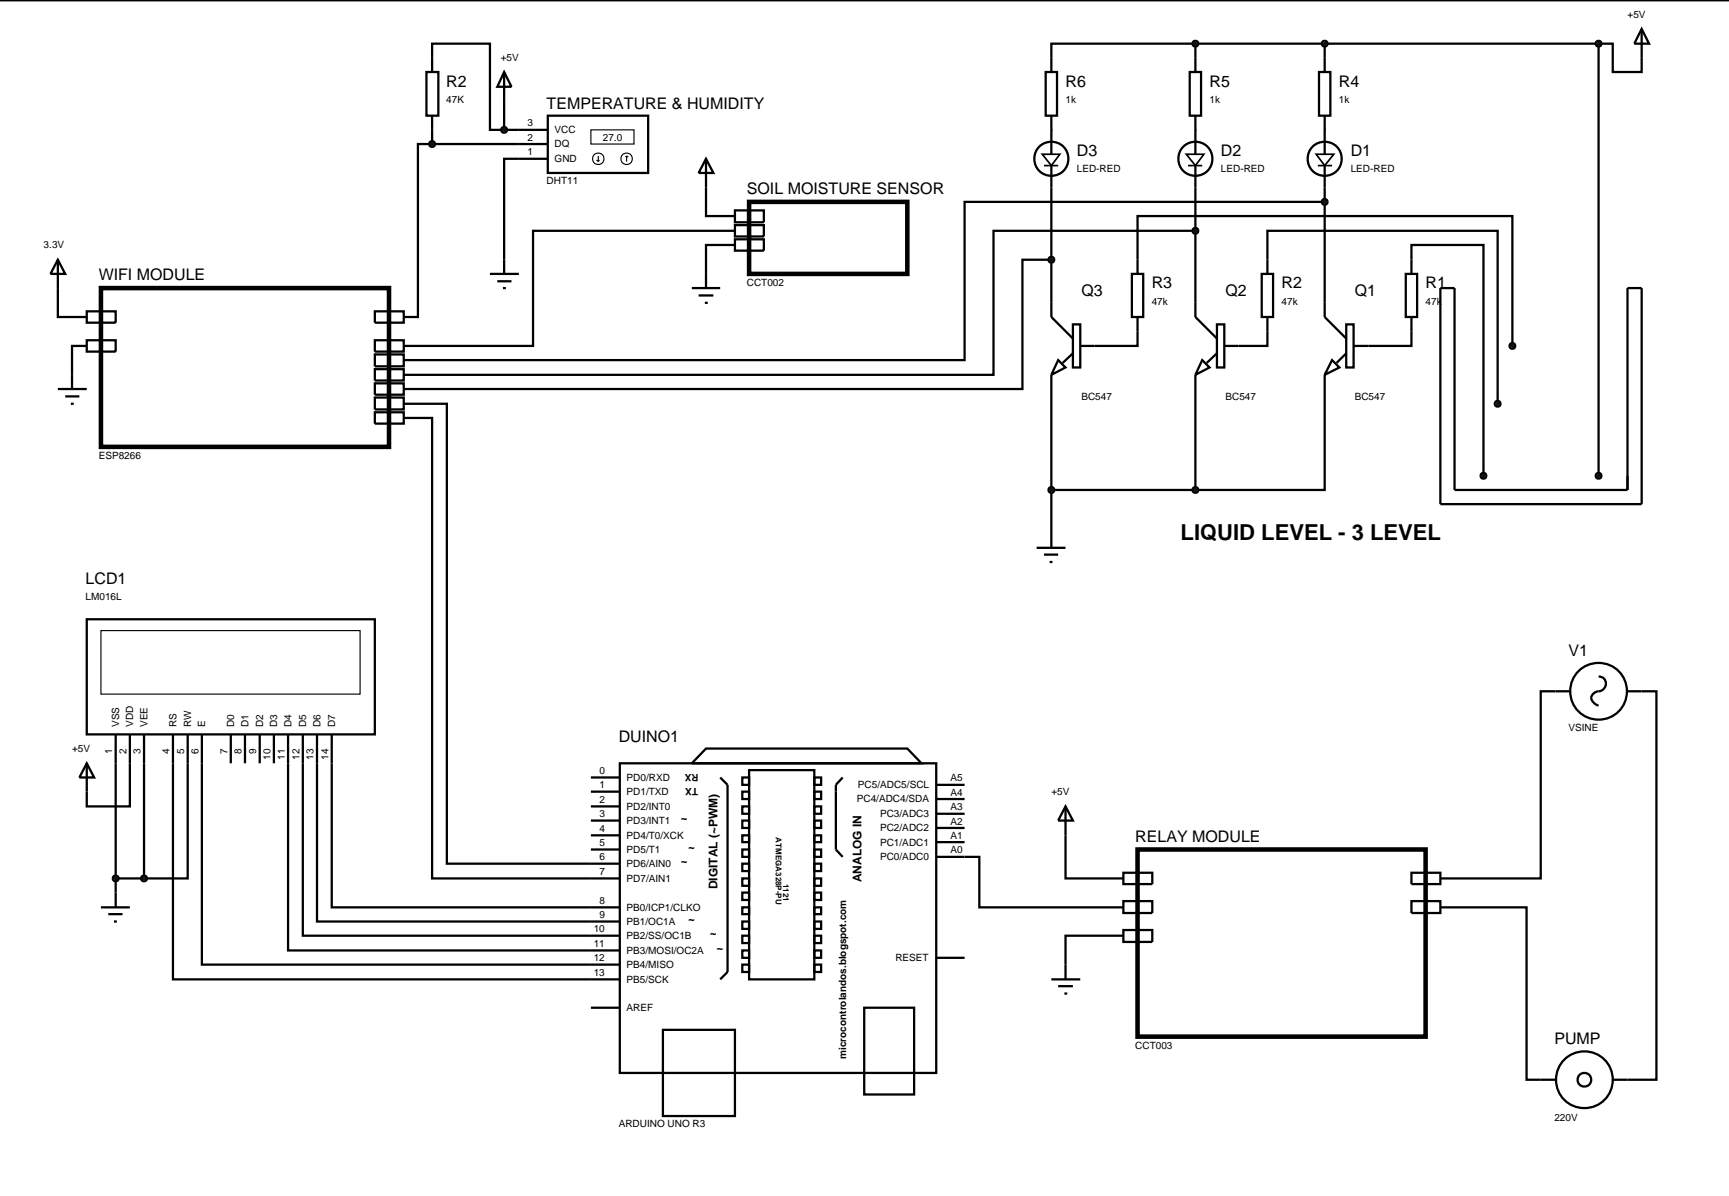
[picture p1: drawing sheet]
<svg xmlns="http://www.w3.org/2000/svg" width="305mm" height="211mm" viewBox="0 0 305 211" stroke-linecap="round" stroke-linejoin="round" font-family="sans-serif">
<path d="M-.1 0h305" fill="none" stroke="#000" stroke-width=".5"/>
<g fill="none" stroke="#000" stroke-width=".4">
<path d="M9.2 -.1v.1M46.3 -.1v.1M83.4 -.1v.1M120.4 -.1v.1M157.4 -.1v.1M194.5 -.1v.1M231.6 -.1v.1M268.7 -.1v.1M76.2 10.2v-2.5h10.2v15.2h2.5M88.9 12.7l1.3 2.6h-2.5zM88.9 12.7v10.2M210.8 7.7h-25.4v2.5"/>
<path d="M210.8 7.7v2.5M210.8 7.7h71.1M233.6 7.7v2.5M281.9 7.7h2.5v5h5.1v-2.5M281.9 7.7v76.2M76.2 25.4h-2.5v30.5h-2.5M76.2 25.4h20.4M76.2 22.9v2.5M88.9 22.9h7.7M96.6 20.4h17.7v10.1h-17.7zM96.6 28h-7.7v20.3M124.5 33.1v5h5.1"/>
<path d="M185.4 33.1v20.3M210.8 33.1v20.3M233.6 35.6h-63.5v27.9h-98.9M233.6 33.1v20.3M10.2 45.8v10.1h5.1M10.2 45.8l1.3 2.5h-2.6zM66.1 54.9h5.1v2h-5.1zM68.6 54.9v2M86.4 48.3h5.1M87.7 49.6h2.5M88.7 50.8h.5M129.6 40.7h-35.6v20.3h-22.8"/>
<path d="M129.6 43.2h-5.1v5.1M185.4 45.8h-5.1v22.8h-109.1M200.6 58.5v2.5h-7.6M200.6 45.8v-7.7h66.1v22.9M210.8 40.7h-35.6v25.4h-104M223.5 58.5v2.5h-5.1M223.5 45.8v-5.1h40.6v30.5M248.9 58.5v2.5h-7.6M248.9 45.8v-2.6h12.7v40.7M10.2 68.6h5.1M11.5 69.9h2.5M12.5 71.2h.5"/>
<path d="M15.3 61h-2.6v7.6M66.1 60h5.1v2h-5.1zM66.1 65.1h5.1v2h-5.1zM66.1 70.1h5.1v2.1h-5.1zM68.6 60v2M68.6 65.1v2M68.6 70.1v2.1M71.2 71.2h7.6v81.1h25.4M71.2 73.7h5v81.2h28M185.4 68.6v25.4M210.8 68.6v17.8M233.6 68.6v17.8h-22.8"/>
<path d="M185.4 86.4h25.4M15.3 109.2h50.8v20.3h-50.8zM15.3 134.6l1.3 2.5h-2.6zM20.4 129.5v30.5M22.9 129.5v12.7h-7.6v-7.6M25.4 129.5v25.4M30.5 129.5v43.2h73.7M33.1 129.5v25.4h-7.7M35.6 129.5v40.6h68.6M40.7 129.5v5.1M43.2 129.5v5.1M45.8 129.5v5.1"/>
<path d="M48.3 129.5v5.1M50.8 129.5v38.1h53.4M53.4 129.5v35.5h50.8M55.9 129.5v33h48.3M58.5 129.5v30.5h45.7M274.3 121.9h-2.6v33h-17.7M289.5 121.9h2.6v68.5h-5.1M20.4 154.9h5M170.1 151.1h2.6v8.9h25.4M187.9 147.3v7.6h10.2M17.8 160h5.1M19.1 161.2h2.5"/>
<path d="M20.1 162.5h.5M198.1 165h-10.2v5.1M254 160h15.2v30.4h2.5"/>
</g>
<path d="M17.8 50.8h50.8v28h-50.8z" fill="none" stroke="#000" stroke-width=".8" stroke-linecap="butt"/>
<g fill="none" stroke="#000" stroke-width=".2">
<path d="M104.2 22.9h7.6v2.5h-7.6zM105.2 28.2l.3 .3M105.5 27.5v1M105.7 28.2l-.2 .3M110.5 27.5l-.2 .2M110.5 27.5l.3 .2M110.5 27.5v1M17.8 111.2h45.7v11.2h-45.7z"/>
<circle cx="105.5" cy="28" r="1.01"/>
<circle cx="110.5" cy="28" r="1.01"/>
</g>
<g fill="#004000" stroke="#000" stroke-width=".4">
<path d="M20 154.6l.4-.2-.5 .5zM20.4 154.4l.4 .2 .1 .3zM20.9 154.9l-.1 .3-.4 .2zM19.9 154.9l.5 .5-.3-.1z"/>
<path d="M25 154.6l.4-.2-.5 .5zM25.4 154.4l.4 .2 .1 .3zM25.9 154.9l-.1 .3-.4 .2zM24.9 154.9l.5 .5-.4-.2z"/>
</g>
<g fill="#004000">
<path d="M19.9 154.9l.5-.5 .5 .5-.5 .5z"/>
<path d="M24.9 154.9l.5-.5 .5 .5-.5 .5z"/>
</g>
<g fill="none" stroke="#000" stroke-width=".4">
<path d="M75.2 12.7h2.1v7.7h-2.1zM76.2 10.2v2.5M76.2 20.4v2.5M15.3 54.9h5.1v2h-5.1zM17.8 54.9v2M15.3 60h5.1v2h-5.1zM17.8 60v2M104.2 137.1h5.1M104.2 139.6h5.1M109.3 134.6h55.8v54.6h-55.8zM124.5 132h35.5l2.5 2.6h-40.5zM127 137.1l1.3 1.3v33l-1.3 1.3"/>
<path d="M130.9 139.6h1.2v1.3h-1.2zM130.9 137.1h1.2v1.3h-1.2zM132.1 135.8h11.5v36.9h-11.5zM143.6 139.6h1.2v1.3h-1.2zM143.6 137.1h1.2v1.3h-1.2zM148.6 137.1l-1.2 1.3v11.4l1.2 1.3M165.1 138.4h5M104.2 142.2h5.1M104.2 144.7h5.1M104.2 147.3h5.1M104.2 149.8h5.1M104.2 152.3h5.1"/>
<path d="M104.2 154.9h5.1M130.9 160h1.2v1.2h-1.2zM130.9 157.4h1.2v1.3h-1.2zM130.9 154.9h1.2v1.3h-1.2zM130.9 152.3h1.2v1.3h-1.2zM130.9 149.8h1.2v1.3h-1.2zM130.9 147.3h1.2v1.2h-1.2zM130.9 144.7h1.2v1.3h-1.2zM130.9 142.2h1.2v1.3h-1.2zM143.6 160h1.2v1.2h-1.2zM143.6 157.4h1.2v1.3h-1.2zM143.6 154.9h1.2v1.3h-1.2z"/>
<path d="M143.6 152.3h1.2v1.3h-1.2zM143.6 149.8h1.2v1.3h-1.2zM143.6 147.3h1.2v1.2h-1.2zM143.6 144.7h1.2v1.3h-1.2zM143.6 142.2h1.2v1.3h-1.2zM165.1 140.9h5M165.1 143.5h5M165.1 146h5M165.1 148.5h5M165.1 151.1h5M104.2 160h5.1M104.2 162.5h5.1"/>
<path d="M104.2 165h5.1M104.2 167.6h5.1M104.2 170.1h5.1M104.2 172.7h5.1M104.2 177.7h5.1M130.9 170.1h1.2v1.3h-1.2zM130.9 167.6h1.2v1.3h-1.2zM130.9 165h1.2v1.3h-1.2zM130.9 162.5h1.2v1.3h-1.2zM143.6 170.1h1.2v1.3h-1.2zM143.6 167.6h1.2v1.3h-1.2zM143.6 165h1.2v1.3h-1.2z"/>
<path d="M143.6 162.5h1.2v1.3h-1.2zM152.4 177.7h8.8v15.3h-8.8zM165.1 168.9h5M116.9 181.6h12.7v15.2h-12.7z"/>
</g>
<g fill="#004000" stroke="#000" stroke-width=".4">
<path d="M75.8 25.1l.4-.2-.5 .5zM76.2 24.9l.3 .1 .2 .4zM76.7 25.4l-.1 .3-.4 .2zM75.7 25.4l.5 .5-.4-.2z"/>
<path d="M88.6 22.5l.3-.1-.5 .5zM88.9 22.4l.4 .2 .1 .3zM89.4 22.9l-.1 .3-.4 .2zM88.4 22.9l.5 .5-.4-.2z"/>
</g>
<g fill="#004000">
<path d="M75.7 25.4l.5-.5 .5 .5-.5 .5z"/>
<path d="M88.9 22.4l.5 .5-.5 .5-.5-.5z"/>
</g>
<path d="M132.1 35.6h27.9v12.7h-27.9z" fill="none" stroke="#000" stroke-width=".8" stroke-linecap="butt"/>
<g fill="none" stroke="#000" stroke-width=".4">
<path d="M184.4 12.7h2v7.7h-2zM185.4 10.2v2.5M209.8 12.7h2v7.7h-2zM210.8 10.2v2.5M232.6 12.7h2v7.7h-2zM233.6 10.2v2.5M124.5 28l1.3 2.5h-2.6zM124.5 28v5.1M129.6 37.1h5.1v2.1h-5.1zM129.6 39.7h5.1v2h-5.1zM132.1 37.1v2.1M132.1 39.7v2"/>
<path d="M185.4 20.4v6.8M185.4 29.2v3.9M210.8 20.4v6.8M210.8 29.2v3.9M233.6 20.4v6.8M233.6 29.2v3.9M122 50.8h5M123.2 52.1h2.6M124.3 53.4h.5M124.5 48.3v2.5M129.6 42.2h5.1v2h-5.1zM132.1 42.2v2"/>
<path d="M185.4 53.4v2.5l3.8 3.8M189.2 57.2h1.3v7.6h-1.3zM199.6 48.3h2v7.6h-2zM200.6 45.8v2.5M200.6 55.9v2.6M210.8 53.4v2.5l3.8 3.8M214.6 57.2h1.3v7.6h-1.3zM222.5 48.3h2v7.6h-2zM223.5 45.8v2.5M223.5 55.9v2.6M233.6 53.4v2.5l3.8 3.8M237.4 57.2h1.3v7.6h-1.3z"/>
<path d="M247.9 48.3h2v7.6h-2zM248.9 45.8v2.5M248.9 55.9v2.6M66.1 67.6h5.1v2h-5.1zM66.1 72.7h5.1v2h-5.1zM66.1 62.5h5.1v2.1h-5.1zM68.6 62.5v2.1M68.6 67.6v2M68.6 72.7v2M185.4 66.1v2.5M186.6 63.5l1.3 1.3-2.5 1.3zM189.2 62.3l-1.8 1.7"/>
<path d="M190.5 61h2.5M210.8 66.1v2.5M212 63.5l1.3 1.3-2.5 1.3zM214.6 62.3l-1.8 1.7M215.9 61h2.5M233.6 66.1v2.5M234.9 63.5l1.3 1.3-2.6 1.3zM237.4 62.3l-1.7 1.7M238.7 61h2.6"/>
<circle cx="185.4" cy="28" r="3"/>
<circle cx="210.8" cy="28" r="3"/>
<circle cx="233.6" cy="28" r="3"/>
</g>
<path d="M183.8 27.2h3.1l-1.5 2zM184.1 29.2h2.5M209.2 27.2h3.1l-1.5 2zM209.5 29.2h2.5M232.1 27.2h3.1l-1.6 2zM232.4 29.2h2.5" fill="none" stroke="#000" stroke-width=".3"/>
<g fill="#004000" stroke="#000" stroke-width=".4">
<path d="M210.5 86l.3-.1-.5 .5zM210.8 85.9l.4 .2 .1 .3zM210.8 86.9l.5-.5-.2 .4zM210.3 86.4l.5 .5-.4-.2z"/>
<path d="M210.4 7.4l.4-.2-.5 .5zM210.8 7.2l.3 .1 .2 .4zM210.8 8.2l.5-.5-.2 .4zM210.3 7.7l.5 .5-.3-.1z"/>
</g>
<g fill="#004000">
<path d="M210.8 85.9l.5 .5-.5 .5-.5-.5z"/>
<path d="M210.3 7.7l.5-.5 .5 .5-.5 .5z"/>
</g>
<path d="M254 50.8h2.5v35.6h30.5v-35.6h2.5v38.1h-35.5z" fill="none" stroke="#000" stroke-width=".4"/>
<g fill="#004000" stroke="#000" stroke-width=".4">
<path d="M261.2 83.6l.4-.2-.5 .5zM261.6 83.4l.3 .1 .2 .4zM261.6 84.4l.5-.5-.2 .4zM261.1 83.9l.5 .5-.4-.2z"/>
<path d="M263.7 70.9l.4-.2-.5 .5zM264.1 70.7l.4 .2 .1 .3zM264.1 71.7l.5-.5-.1 .3zM263.6 71.2l.5 .5-.4-.2z"/>
<path d="M266.4 60.6l.3-.1-.5 .5zM266.7 60.5l.4 .2 .1 .3zM267.2 61l-.1 .3-.4 .2zM266.2 61l.5 .5-.4-.2z"/>
<path d="M233.2 7.4l.4-.2-.5 .5zM233.6 7.2l.3 .1 .2 .4zM233.6 8.2l.5-.5-.2 .4zM233.1 7.7l.5 .5-.4-.2z"/>
<path d="M281.5 83.6l.4-.2-.5 .5zM281.9 83.4l.4 .2 .1 .3zM281.9 84.4l.5-.5-.1 .3zM281.4 83.9l.5 .5-.3-.1z"/>
<path d="M233.3 35.2l.3-.1-.5 .5zM233.6 35.1l.4 .2 .1 .3zM233.6 36.1l.5-.5-.2 .4zM233.1 35.6l.5 .5-.4-.2z"/>
<path d="M210.4 40.4l.4-.2-.5 .5zM210.8 40.2l.3 .1 .2 .4zM211.3 40.7l-.1 .3-.4 .2zM210.3 40.7l.5 .5-.4-.2z"/>
<path d="M185 45.5l.4-.2-.5 .5zM185.4 45.3l.3 .1 .2 .4zM185.4 46.3l.5-.5-.2 .4zM184.9 45.8l.5 .5-.4-.2z"/>
</g>
<g fill="#004000">
<path d="M261.1 83.9l.5-.5 .5 .5-.5 .5z"/>
<path d="M263.6 71.2l.5-.5 .5 .5-.5 .5z"/>
<path d="M266.7 60.5l.5 .5-.5 .5-.5-.5z"/>
<path d="M233.1 7.7l.5-.5 .5 .5-.5 .5z"/>
<path d="M281.4 83.9l.5-.5 .5 .5-.5 .5z"/>
<path d="M233.6 35.1l.5 .5-.5 .5-.5-.5z"/>
<path d="M210.3 40.7l.5-.5 .5 .5-.5 .5z"/>
<path d="M184.9 45.8l.5-.5 .5 .5-.5 .5z"/>
</g>
<path d="M289.5 5.1l1.3 2.6h-2.6zM289.5 5.1v5.1M182.8 96.6h5.1M184.1 97.8h2.5M185.1 99.1h.5M185.4 94v2.6" fill="none" stroke="#000" stroke-width=".4"/>
<g fill="#004000" stroke="#000" stroke-width=".4">
<path d="M281.5 7.4l.4-.2-.5 .5zM281.9 7.2l.3 .1 .2 .4zM281.9 8.2l.5-.5-.2 .4zM281.4 7.7l.5 .5-.3-.1z"/>
<path d="M185.1 86l.3-.1-.5 .5zM185.4 85.9l.4 .2 .1 .3zM185.4 86.9l.5-.5-.2 .4zM184.9 86.4l.5 .5-.4-.2z"/>
</g>
<g fill="#004000">
<path d="M281.4 7.7l.5-.5 .5 .5-.5 .5z"/>
<path d="M185.4 85.9l.5 .5-.5 .5-.5-.5z"/>
</g>
<path d="M200.6 149.8h50.8v33h-50.8z" fill="none" stroke="#000" stroke-width=".8" stroke-linecap="butt"/>
<g fill="none" stroke="#000" stroke-width=".4">
<path d="M281.9 119.3a1.34 1.34 0 0 1 1.3 1.5 1.34 1.34 0 0 1-1.6 1.2 1.14 1.14 0 0 0-1 .9 1.14 1.14 0 0 0 .6 1.2l.7 .3M274.3 121.9h2.5M287 121.9h2.5M187.9 142.2l1.3 2.5h-2.6zM187.9 142.2v5.1M198.1 153.9h5.1v2h-5.1zM198.1 158.9h5.1v2.1h-5.1zM200.6 153.9v2M200.6 158.9v2.1M248.9 153.9h5.1v2h-5.1zM248.9 158.9h5.1v2.1h-5.1zM251.4 153.9v2"/>
<path d="M251.4 158.9v2.1M185.4 172.7h5.1M186.6 173.9h2.6M187.7 175.2h.5M187.9 170.1v2.6M198.1 164h5.1v2.1h-5.1zM200.6 164v2.1M271.7 190.4h2.6M284.4 190.4h2.6"/>
<circle cx="281.9" cy="121.9" r="5"/>
<circle cx="279.4" cy="190.4" r="5"/>
<circle cx="279.4" cy="190.4" r="1.21"/>
</g>
<text font-size="3.9" x="208.2" y="95.2">LIQUID LEVEL - 3 LEVEL</text>
<g font-size="2.8">
<text x="78.7" y="15.3">R2</text>
<text x="187.9" y="15.3">R6</text>
<text x="213.3" y="15.3">R5</text>
<text x="236.1" y="15.3">R4</text>
<text x="96.4" y="19.3">TEMPERATURE &amp; HUMIDITY</text>
<text x="189.9" y="27.5">D3</text>
<text x="215.3" y="27.5">D2</text>
<text x="238.2" y="27.5">D1</text>
<text x="131.7" y="34.3">SOIL MOISTURE SENSOR</text>
<text x="17.4" y="49.5">WIFI MODULE</text>
<text x="190.7" y="52.3">Q3</text>
<text x="203.1" y="50.9">R3</text>
<text x="216.1" y="52.3">Q2</text>
<text x="226" y="50.9">R2</text>
<text x="238.9" y="52.3">Q1</text>
<text x="251.4" y="50.9">R1</text>
<text x="15.1" y="103">LCD1</text>
<text x="276.6" y="115.7">V1</text>
<text x="109.1" y="130.9">DUINO1</text>
<text x="200.2" y="148.5">RELAY MODULE</text>
<text x="274.1" y="184.2">PUMP</text>
</g>
<g font-size="2.1">
<text x="121.3" y="143.9" transform="rotate(-180 121.3 143.9)">~</text>
<text x="122.6" y="149" transform="rotate(-180 122.6 149)">~</text>
<text x="121.3" y="151.5" transform="rotate(-180 121.3 151.5)">~</text>
<text x="151.9" y="155.6" transform="rotate(-90 151.9 155.6)">ANALOG IN</text>
<text x="122.6" y="161.7" transform="rotate(-180 122.6 161.7)">~</text>
<text x="126.5" y="156.8" transform="rotate(-90 126.5 156.8)">DIGITAL (~PWM)</text>
<text x="126.4" y="164.2" transform="rotate(-180 126.4 164.2)">~</text>
<text x="127.6" y="166.8" transform="rotate(-180 127.6 166.8)">~</text>
</g>
<g font-size="1.8">
<text x="287" y="3.2">+5V</text>
<text x="88.3" y="10.8">+5V</text>
<text x="78.7" y="18.1">47K</text>
<text x="93" y="22.3">3</text>
<text x="97.8" y="23.5">VCC</text>
<text x="187.9" y="18.1">1k</text>
<text x="213.3" y="18.1">1k</text>
<text x="236.1" y="18.1">1k</text>
<text x="93" y="24.8">2</text>
<text x="93" y="27.4">1</text>
<text x="97.8" y="26">DQ</text>
<text x="97.8" y="28.6">GND</text>
<text x="106.3" y="24.8">27.0</text>
<text x="96.4" y="32.5">DHT11</text>
<text x="189.9" y="30.3">LED-RED</text>
<text x="215.3" y="30.3">LED-RED</text>
<text x="238.2" y="30.3">LED-RED</text>
<text x="7.7" y="43.8">3.3V</text>
<text x="131.7" y="50.5">CCT002</text>
<text x="203.1" y="53.7">47k</text>
<text x="226" y="53.7">47k</text>
<text x="251.4" y="53.7">47k</text>
<text x="190.7" y="70.6">BC547</text>
<text x="216.1" y="70.6">BC547</text>
<text x="238.9" y="70.6">BC547</text>
<text x="17.4" y="81">ESP8266</text>
<text x="15.1" y="105.8">LM016L</text>
<text x="21" y="128.2" transform="rotate(-90 21 128.2)">VSS</text>
<text x="23.5" y="128.2" transform="rotate(-90 23.5 128.2)">VDD</text>
<text x="26" y="128.2" transform="rotate(-90 26 128.2)">VEE</text>
<text x="31.1" y="128.2" transform="rotate(-90 31.1 128.2)">RS</text>
<text x="33.7" y="128.2" transform="rotate(-90 33.7 128.2)">RW</text>
<text x="36.2" y="128.2" transform="rotate(-90 36.2 128.2)">E</text>
<text x="41.3" y="128.2" transform="rotate(-90 41.3 128.2)">D0</text>
<text x="43.8" y="128.2" transform="rotate(-90 43.8 128.2)">D1</text>
<text x="46.4" y="128.2" transform="rotate(-90 46.4 128.2)">D2</text>
<text x="48.9" y="128.2" transform="rotate(-90 48.9 128.2)">D3</text>
<text x="51.4" y="128.2" transform="rotate(-90 51.4 128.2)">D4</text>
<text x="54" y="128.2" transform="rotate(-90 54 128.2)">D5</text>
<text x="56.5" y="128.2" transform="rotate(-90 56.5 128.2)">D6</text>
<text x="59.1" y="128.2" transform="rotate(-90 59.1 128.2)">D7</text>
<text x="276.6" y="128.9">VSINE</text>
<text x="12.7" y="132.6">+5V</text>
<text x="19.8" y="133" transform="rotate(-90 19.8 133)">1</text>
<text x="22.3" y="133" transform="rotate(-90 22.3 133)">2</text>
<text x="24.8" y="133" transform="rotate(-90 24.8 133)">3</text>
<text x="29.9" y="133" transform="rotate(-90 29.9 133)">4</text>
<text x="32.5" y="133" transform="rotate(-90 32.5 133)">5</text>
<text x="35" y="133" transform="rotate(-90 35 133)">6</text>
<text x="40.1" y="133" transform="rotate(-90 40.1 133)">7</text>
<text x="42.6" y="133" transform="rotate(-90 42.6 133)">8</text>
<text x="45.2" y="133" transform="rotate(-90 45.2 133)">9</text>
<text x="47.7" y="134" transform="rotate(-90 47.7 134)">10</text>
<text x="50.2" y="134" transform="rotate(-90 50.2 134)">11</text>
<text x="52.8" y="134" transform="rotate(-90 52.8 134)">12</text>
<text x="55.3" y="134" transform="rotate(-90 55.3 134)">13</text>
<text x="57.9" y="134" transform="rotate(-90 57.9 134)">14</text>
<text x="105.7" y="136.5">0</text>
<text x="110.5" y="137.7">PD0/RXD</text>
<text x="123.2" y="136.5" transform="rotate(-180 123.2 136.5)">RX</text>
<text x="167.6" y="137.8">A5</text>
<text x="105.7" y="139">1</text>
<text x="105.7" y="141.6">2</text>
<text x="110.5" y="140.2">PD1/TXD</text>
<text x="110.5" y="142.8">PD2/INT0</text>
<text x="123.1" y="139" transform="rotate(-180 123.1 139)">TX</text>
<text x="151.1" y="141.5">PC4/ADC4/SDA</text>
<text x="151.3" y="139">PC5/ADC5/SCL</text>
<text x="167.6" y="140.3">A4</text>
<text x="167.6" y="142.9">A3</text>
<text x="185.4" y="140.2">+5V</text>
<text x="105.7" y="144.1">3</text>
<text x="105.7" y="146.7">4</text>
<text x="105.7" y="149.2">5</text>
<text x="110.5" y="145.3">PD3/INT1</text>
<text x="110.5" y="147.9">PD4/T0/XCK</text>
<text x="155.2" y="144.1">PC3/ADC3</text>
<text x="155.2" y="146.6">PC2/ADC2</text>
<text x="155.2" y="149.1">PC1/ADC1</text>
<text x="167.6" y="145.4">A2</text>
<text x="167.6" y="147.9">A1</text>
<text x="105.7" y="151.7">6</text>
<text x="105.7" y="154.3">7</text>
<text x="110.5" y="150.4">PD5/T1</text>
<text x="110.5" y="152.9">PD6/AIN0</text>
<text x="110.5" y="155.5">PD7/AIN1</text>
<text x="155.2" y="151.7">PC0/ADC0</text>
<text x="167.6" y="150.5">A0</text>
<text x="105.7" y="159.4">8</text>
<text x="105.7" y="161.9">9</text>
<text x="110.5" y="160.6">PB0/ICP1/CLKO</text>
<text x="104.7" y="164.4">10</text>
<text x="104.7" y="167">11</text>
<text x="110.5" y="163.1">PB1/OC1A</text>
<text x="110.5" y="165.6">PB2/SS/OC1B</text>
<text x="104.7" y="169.5">12</text>
<text x="104.7" y="172.1">13</text>
<text x="110.5" y="168.2">PB3/MOSI/OC2A</text>
<text x="110.5" y="170.7">PB4/MISO</text>
<text x="110.5" y="173.3">PB5/SCK</text>
<text x="157.9" y="169.5">RESET</text>
<text x="110.5" y="178.3">AREF</text>
<text x="200.2" y="185">CCT003</text>
<text x="149.2" y="186.7" transform="rotate(-90 149.2 186.7)">microcontrolandos.blogspot.com</text>
<text x="274.1" y="197.6">220V</text>
<text x="109.1" y="198.8">ARDUINO UNO R3</text>
</g>
<g font-size="1.4">
<text x="136.8" y="147.7" transform="rotate(90 136.8 147.7)">ATMEGA328P-PU</text>
<text x="138.1" y="155.9" transform="rotate(90 138.1 155.9)">1121</text>
</g>
</svg>
